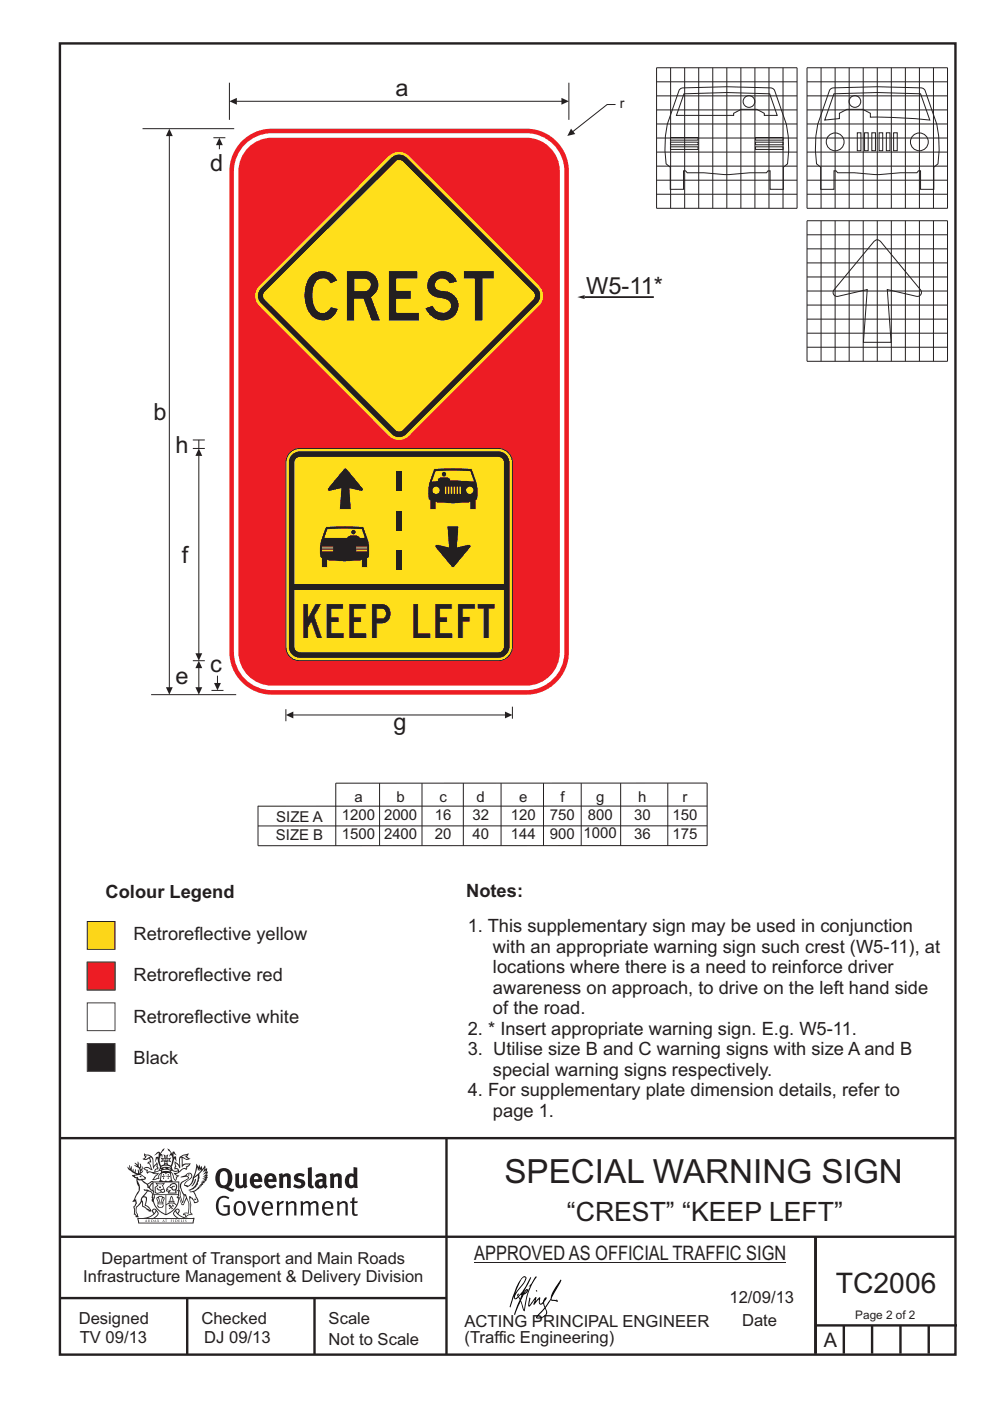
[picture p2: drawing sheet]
<svg xmlns="http://www.w3.org/2000/svg" width="210mm" height="297mm" viewBox="0 0 210 297" stroke-linecap="round" stroke-linejoin="round" font-family="sans-serif">
<g fill="none" stroke="#231f20" stroke-width=".51">
<path d="M12.7 9.2h190v278h-190zM12.7 241.3h189.9M94.7 241.4v45.8M12.7 275.2h82M12.7 262.2h190.1M39.7 275.2v12M66.7 275.2v12M173 262.2v24.8M173 281h30M179 281v6M185 281v6M191 281v6"/>
<path d="M197 281v6"/>
</g>
<path d="M100.6 267.7h66.2" fill="none" stroke="#231f20" stroke-width=".21"/>
<g fill="#231f20">
<path d="M47 248.5a2.55 2.55 0 0 0 0 2.7l.3 .1a.81 .81 0 0 0 1-.9v-.6a1.04 1.04 0 0 0-1.1-1.5zM46.3 248.1a1.82 1.82 0 0 1 2.1-.2 1.82 1.82 0 0 1 .9 1.9 2.29 2.29 0 0 1-.8 1.9l.7 .3h.5l-.2 .6a2.87 2.87 0 0 1-2-.7 2.12 2.12 0 0 1-1.7-3.1z" fill-rule="evenodd"/>
<path d="M49.9 248.9l.8-.2v2a.46 .46 0 0 0 .2 .6 .46 .46 0 0 0 .7-.2v-2.2l.7-.2v2.4l.2 .5-.6 .4-.2-.3a1.02 1.02 0 0 1-1.2 .2 1.02 1.02 0 0 1-.6-1.1z" fill-rule="evenodd"/>
<path d="M54 249.5l-.1 .5h.9a.49 .49 0 0 0-.2-.6 .49 .49 0 0 0-.6 .1zM53.4 249.2a1.34 1.34 0 0 1 1.6-.3 1.34 1.34 0 0 1 .6 1.5v.2h-1.7a.77 .77 0 0 0 .5 .8 .77 .77 0 0 0 .9-.3l.3 .4a1.59 1.59 0 0 1-2.1 .2 1.59 1.59 0 0 1-.4-2z" fill-rule="evenodd"/>
<path d="M57 249.5l-.1 .5h.9a.49 .49 0 0 0-.2-.6 .49 .49 0 0 0-.6 .1zM56.4 249.2a1.34 1.34 0 0 1 1.6-.3 1.34 1.34 0 0 1 .7 1.5v.2h-1.8a.77 .77 0 0 0 .5 .8 .77 .77 0 0 0 .9-.3l.3 .4a1.59 1.59 0 0 1-2 .2 1.59 1.59 0 0 1-.5-2z" fill-rule="evenodd"/>
<path d="M59.1 248.9l.8-.2 .1 .4a.95 .95 0 0 1 1-.3 .95 .95 0 0 1 .7 .8v2.3h-.8v-2.3a.46 .46 0 0 0-.8 .1v2.2h-.9z" fill-rule="evenodd"/>
<path d="M62.5 249.1a1.75 1.75 0 0 1 2.1-.1l-.2 .5-.6-.2a.43 .43 0 0 0-.6 .3l.4 .3a1.04 1.04 0 0 1 1.2 1.2 1.04 1.04 0 0 1-1.4 .9l-1.2-.4 .3-.6 1 .4 .4-.4a.88 .88 0 0 0-1-.5l-.4-.2-.1-.4z" fill-rule="evenodd"/>
<path d="M65.3 247.6l.8-.2 .1 3.8 .2 .2 .2 .5a.88 .88 0 0 1-1-.1 .88 .88 0 0 1-.3-1z" fill-rule="evenodd"/>
<path d="M67.8 250.6a.43 .43 0 0 0-.1 .7 .43 .43 0 0 0 .7-.1v-.7zM66.8 249.2a1.7 1.7 0 0 1 2.4 .1v1.8l.3 .4-.4 .5-.5-.3a1.03 1.03 0 0 1-1.7-.2 1.03 1.03 0 0 1 .8-1.5h.7v-.4a.8 .8 0 0 0-1.2 .1z" fill-rule="evenodd"/>
<path d="M69.9 248.9l.8-.2 .1 .4a.95 .95 0 0 1 1-.3 .95 .95 0 0 1 .7 .8v2.3h-.8v-2.3a.46 .46 0 0 0-.8 .1v2.2h-.8z" fill-rule="evenodd"/>
<path d="M74.3 249.5a1.48 1.48 0 0 0 0 1.7l.4 .1 .3-.2v-1.5l-.3-.2zM75 247.4l.8 .2 .1 4.3h-.7l-.1-.2a1.26 1.26 0 0 1-1.4 0 1.26 1.26 0 0 1-.6-1.3 1.29 1.29 0 0 1 .5-1.3 1.29 1.29 0 0 1 1.4-.2z" fill-rule="evenodd"/>
<path d="M46.4 253.9a1.72 1.72 0 0 1 2.2 0l-.2 .3a1.24 1.24 0 0 0-1.4-.1 1.24 1.24 0 0 0-.7 1.3 1.49 1.49 0 0 0 1.3 2l.7-.2v-1.3h-.9l-.1-.4h1.4v2a1.93 1.93 0 0 1-2.2-.1 1.93 1.93 0 0 1-.7-2.2l.2-.7z" fill-rule="evenodd"/>
<path d="M50.3 255.2a1.65 1.65 0 0 0 .3 2.2 .99 .99 0 0 0 1-1.5 .78 .78 0 0 0-.4-.8 .78 .78 0 0 0-.9 .1zM50 254.9a1.33 1.33 0 0 1 1.6-.1 1.33 1.33 0 0 1 .5 1.5 1.31 1.31 0 0 1-1.3 1.5 1.31 1.31 0 0 1-1.3-1.6l.1-.5z" fill-rule="evenodd"/>
<path d="M52.5 254.7l.4-.1 .9 2.6 .8-2.5h.5l-1.1 3h-.5z" fill-rule="evenodd"/>
<path d="M56.2 255.2l-.2 .7h1.4a.7 .7 0 0 0-.3-.8 .7 .7 0 0 0-.9 .1zM55.9 255a1.22 1.22 0 0 1 1.5-.2 1.22 1.22 0 0 1 .5 1.5h-1.9a.93 .93 0 0 0 .5 1 .93 .93 0 0 0 1.2-.2l.1 .3a1.43 1.43 0 0 1-1.7 .1 1.43 1.43 0 0 1-.6-1.7z" fill-rule="evenodd"/>
<path d="M58.7 254.8l.4-.2 .1 .5 .4-.3 .6-.2-.2 .6a.66 .66 0 0 0-.8 .6v1.9h-.4z" fill-rule="evenodd"/>
<path d="M60.6 254.8l.4-.2 .1 .5a.94 .94 0 0 1 1-.4 .94 .94 0 0 1 .8 .7v2.3h-.5l-.1-2.5a.81 .81 0 0 0-1.2 .3v2.2h-.4z" fill-rule="evenodd"/>
<path d="M63.7 254.7l.5-.1 .1 .5 .4-.3a.78 .78 0 0 1 1.1 .3 .9 .9 0 0 1 1-.5 .9 .9 0 0 1 .7 .8v2.3h-.4l-.1-2.5a.67 .67 0 0 0-1.1 .3v2.2h-.5v-2.4l-.4-.2-.7 .4v2.2h-.5z" fill-rule="evenodd"/>
<path d="M69 255.2l-.2 .7h1.4a.7 .7 0 0 0-.3-.8 .7 .7 0 0 0-.9 .1zM68.7 255a1.22 1.22 0 0 1 1.5-.2 1.22 1.22 0 0 1 .5 1.5h-1.9a.93 .93 0 0 0 .5 1 .93 .93 0 0 0 1.2-.2l.1 .3a1.44 1.44 0 0 1-1.7 .1 1.44 1.44 0 0 1-.6-1.7z" fill-rule="evenodd"/>
<path d="M71.4 254.8l.5-.2 .1 .5a.94 .94 0 0 1 1-.4 .94 .94 0 0 1 .7 .7v2.3h-.4l-.1-2.5a.81 .81 0 0 0-1.2 .3v2.2h-.5z" fill-rule="evenodd"/>
<path d="M74.7 254l.5-.2v.9h.7l-.1 .4h-.7l.1 2.2 .1 .1h.5l.1 .3a.75 .75 0 0 1-1.2-.6v-2h-.4v-.4h.4z" fill-rule="evenodd"/>
<path d="M30.8 244.9l1.1 .3-.9 .5h-.4l.5-.5zM31.8 245.5l.2-.1a2.44 2.44 0 0 1 .4 2l.1 .4 .7-1-.1 .6 .3 .3a.57 .57 0 0 0-.6 .8l-1-.2-.5 .2 .1-.5-.7-.2 .6-.2 1 .5 .1-.1-.6-1.3-.2-.1 .5-.1zM30.7 244.5l-.2 .4 .3 .4-.6 .4a1.04 1.04 0 0 0 1.4-.1l.2 .7h-.4l-.2 .4a.94 .94 0 0 1 .9 1.1l-.2-.1a1.16 1.16 0 0 0-1.5-.1l.3 .4 .4 .2 .1 .5 .2 .2v-.2a.94 .94 0 0 1 1.1 .2h.9l-1.2 1.2a1.13 1.13 0 0 0 1.2-.2l.4-.1-.1-.4 .5-.7a.83 .83 0 0 0-.6 1.1l-.3-.1-.7 .3 1.1-1.4-.5 .2-.5-.1 1.3-.5-.2-.2-.8 .4v-.3l.2-.2 .3 .1 .1-.3-.2-.4v-.6l-.2-.3-.6 .9v-.7a1.42 1.42 0 0 0-1.7-1.8z" fill-rule="evenodd"/>
<path d="M38.5 245.3l.5-.3 .7-.1-.6 .3 .8 .5h-.3zM38.3 245.5h.2l.1 2a1.69 1.69 0 0 1 1.5-.7l-.7 .5 .1 .5a1.1 1.1 0 0 0-1.5 .6l-.1-.5-.2-.2h-.5l.2-.4-.2-.7a1.42 1.42 0 0 1 .8 1.1l.2-.1zM37.1 246.2l.1 1-.2 .3v.5l.6-.1 .1 .2a.96 .96 0 0 1-1.1-.1l-.1 .1a1.06 1.06 0 0 0 1.3 .2v.1a.72 .72 0 0 1-1 .2l.3 .5 .6 .3-.4 .1-.1 .7-.3-.4-.3-1.1-.4-.4 .4 .9a1.54 1.54 0 0 0 .6 1.2l.2-.3a.58 .58 0 0 1 .5-.7l.1-.2h-.3l-.4-.3 .9-.5a.93 .93 0 0 1 1.1-.5l.1 .2 .2-.1 .1-.5a.99 .99 0 0 0 .7-.9l-1.3 .1-.4 .3v-1.5l.9 .4 .8-.3h-.3l-.5-.4 .4-.7-.7 .2a1.46 1.46 0 0 0-1.3 2.1v.4l-.2-.4z" fill-rule="evenodd"/>
<path d="M35.6 248.9l.2 .1-.1 .4h.3l-.3 .1v.5l-.1-.6h-.3l.3-.1z" fill-rule="evenodd"/>
<path d="M34.6 248.9l.2 .1-.1 .3 .4 .1h-.4v.6l-.1-.5-.3-.1h.3z" fill-rule="evenodd"/>
<path d="M34.3 248.8a.57 .57 0 0 1 .9 .2 .57 .57 0 0 1 .9-.2l.2 1.4-.2 .1a.57 .57 0 0 1-.9-.1 .69 .69 0 0 1-1.1 0zM34.2 248.1l-.3 2.1-.2 .4h2.9l-.1-.4-.3-2.1h-.2v.3l-.8-.1-.9 .1 .1-.3z" fill-rule="evenodd"/>
<path d="M34.2 252.4a.3 .3 0 0 0 .6 0 .3 .3 0 0 0-.6 0zM33.3 251l.3 .3-.3 .3a.79 .79 0 0 0 0 1.3l.8-.2-.1-.3a.55 .55 0 0 1-.7-.6h.1l.1 .3 .4 .1 .8-.2-.4-.7 .4-.3-.7 .1zM33 250.7l1.1 .2 .9-.2-.4 .7 .4 1.1a.56 .56 0 0 1-.8 .3l-.2 .1a.73 .73 0 0 1-.9 .1 .73 .73 0 0 1-.3-.9v-.4l.5-.4z" fill-rule="evenodd"/>
<path d="M35.6 251.9l.7-.5a.58 .58 0 0 1 1-.1 .58 .58 0 0 1-.5 .9l-.2-.3a.43 .43 0 0 1 .6-.3v-.1a.57 .57 0 0 0-.8 .2l-.2-.1-.3 .2 .4 .1a.55 .55 0 0 0 .9 .5v.5h-1.3l.3-.4-.1-.2-.6 .1 .2-.2-.2-.1zM35.4 251.8l-.1 .2a.39 .39 0 0 0 .2 .7l.3-.1-.2 .5h1.9l-.1-.8a.86 .86 0 0 0-.1-1.4 .86 .86 0 0 0-1.3 .4z" fill-rule="evenodd"/>
<path d="M36 254.8h.8v.2h-.8zM36.4 253.8l.2 .8h-.4zM36.4 253.5l-.3 .5-.1 .6h-.2v.4l-.7 .4 .1 .2a1.48 1.48 0 0 1 2.2 .1l.2-.1-.6-.5v-.5h-.2l-.1-.6z" fill-rule="evenodd"/>
<path d="M35.8 255.4l.3 .1 .2 .3 .3-.2-.2-.2a.38 .38 0 0 1 .4 .5l-.1-.2-.3 .3 .3 .2-.3 .2-.1-.3-.4 .3-.1-.2 .4-.3-.2-.1-.1 .1z" fill-rule="evenodd"/>
<path d="M34.5 254h.2v.2l-.3 .6h-.1zM33.6 255.3h.9v.2a.55 .55 0 0 1-.8 .4v-.2h-.2zM33.4 254h.2l.2 .8h-.2zM33.6 255h.8l.1 .1-.8 .1zM33.8 253.7h.5l-.2 1.1h-.2zM33.3 253.8l-.1 .3 .3 1.2a.48 .48 0 0 0-.1 .5 .48 .48 0 0 0 .4 .3l.6-.1a.49 .49 0 0 0 .2-.7l.3-1.2-.1-.3a1.42 1.42 0 0 0-1.5 0z" fill-rule="evenodd"/>
<path d="M33.6 251.6h.5l.1 .3h-.4z" fill-rule="evenodd"/>
<path d="M41.3 250.1l.3-.2-.2 .9-.6 .7h-.2l.5-.7z" fill-rule="evenodd"/>
<path d="M39.7 249l.3-.2 .5 .2a.88 .88 0 0 1-.6 1.1 1.22 1.22 0 0 0-.8 1.3l.5 .2a.72 .72 0 0 0 .9-.4l.5-.8 .2-.6 .8-.6v.3a2.85 2.85 0 0 1-2 2.8l.1 .1a2.13 2.13 0 0 0 1.9-1.5l-.1-.2a2.01 2.01 0 0 0 .3-1.8l1.2-1.3-.4 1 .7-.5-.7 1 .8-.4-.8 .8 .7-.1-.9 .5 .8-.1-.8 .4h.7l-.8 .3 .3 .2h-.4l.2 .4-.4-.1 .2 .3h-.4l.1 .3h-.1a2.16 2.16 0 0 1-2 1l.1 .2h.4a.76 .76 0 0 1 .7 .7l.5 1.2-.6 .2a1.45 1.45 0 0 0-1.2-1.3l.3 1.8-.1 1.9 .4 .2a1.07 1.07 0 0 0-1.2 .4v-.3l-.5-.2a.87 .87 0 0 1 1-.1l.1-.7a4.4 4.4 0 0 0-.6-3.1l-.1-.3h-.2a2.16 2.16 0 0 1-.7-2.2l.3-.3 1.2-.8a.55 .55 0 0 0-.4-.7zM37.8 252.4a.76 .76 0 0 1 .3 1.1l.6 1.6 .4-1.7 .2 .1a.61 .61 0 0 1-.1 .9l-.3 .9h-.2l-.7-1.6-.3 .1a1.18 1.18 0 0 0 .1-1.4zM41.8 247.5l.2 .8 .3-.6v.6l.3-.5a1.9 1.9 0 0 1-1.1 1.4l-.3 .3zM38.2 249.6l1.4-.1 .2 .1v.3l-.5 .3a1.26 1.26 0 0 0-1 1.9l.2 .7a1.84 1.84 0 0 1 .2 2l-.4-1.3a.96 .96 0 0 0-.4-1.3l-.4 .3a.78 .78 0 0 1-.1 1.3l.2 .2h.4l.4 1.1a.38 .38 0 0 0 .2 .4 .38 .38 0 0 0 .4-.1l.6-1.2a2.94 2.94 0 0 1 .3 2.5v.5l-.8-.1-.3 .4v.2l.4-.1 .1 .4 .2 .1a1.02 1.02 0 0 1 1.3-.5l-.1-.4-.3-.1 .2-1.7-.3-1.4 .1 .1a1.14 1.14 0 0 1 .7 .9 .63 .63 0 0 0 .9-.2 .63 .63 0 0 0-.2-.8l-.6-1.3 .9-.6 .2-.3 .2-.1v-.2h.3l-.1-.3h.4l-.1-.3 .5-.1-.2-.2 .5-.4 .1-.2-.3 .1 .5-.6-.3 .1 .3-.6-.4 .1 .4-.5v-.3l-.3 .2 .1-.6v-.3l-.4 .3-.1-.8-.5 .8-.2-.7-.2 .5-.3-.8-.1 .6-.5-.8-.1 1.4-.7 1.9a1.81 1.81 0 0 1-.9 1.4l-.6-.2a1.75 1.75 0 0 1 1.1-1.2 .75 .75 0 0 0 .1-1.3 .75 .75 0 0 0-1.2 .5z" fill-rule="evenodd"/>
<path d="M41.2 254.2l.3-.1 .1 .3h-.4z" fill-rule="evenodd"/>
<path d="M29.4 258.4h11.6l-.2 .8h-11.3zM31.3 258.2l.5-.1a2.48 2.48 0 0 0 1.4-1.3l.2 .6-.5 .5-.4 .3zM32.5 256.6l.3-.2 .2 .2-.3 .6zM37.2 256.8a2.65 2.65 0 0 0 1.8 1.4h-1.1l-.5-.3-.5-.5zM37.4 256.6l.2-.2 .3 .2-.3 .6zM29.2 258.2l.1 1.2h11.7l.3-1.1-.2-.1a4.1 4.1 0 0 1-3.3-.9l.3-.4-.1-.5a1.06 1.06 0 0 0-1.3 .9l.2 .4 .6 .5h-4.7l.3-.1a.84 .84 0 0 0 .6-.7 .84 .84 0 0 0-.5-.9l-.3-.2-.5 .1-.1 .5 .3 .4a4.2 4.2 0 0 1-3.4 .9z" fill-rule="evenodd"/>
<path d="M31 258.7l.1 .2h-.2zM31 258.6l-.3 .5 .4-.1 .2 .1z" fill-rule="evenodd"/>
<path d="M31.3 258.6h.2v.4a.25 .25 0 0 0 .3-.1 .25 .25 0 0 0-.1-.3h.1a.29 .29 0 0 1 0 .4 .29 .29 0 0 1-.4 0 .29 .29 0 0 1 0-.4z" fill-rule="evenodd"/>
<path d="M32.2 258.6a.22 .22 0 0 1 .3 .2 .22 .22 0 0 1-.3 .2zM32 258.6v.5a.33 .33 0 0 0 .5-.1 .33 .33 0 0 0 0-.4 .33 .33 0 0 0-.5 0z" fill-rule="evenodd"/>
<path d="M32.9 258.7l.1 .2h-.2zM32.9 258.6l-.2 .5 .3-.1 .2 .1z" fill-rule="evenodd"/>
<path d="M33.3 258.6h.2v.2l.3-.2-.2 .2 .2 .3-.3-.2-.1 .2h-.1l.2-.3z" fill-rule="evenodd"/>
<path d="M34.7 258.7l.1 .2h-.2zM34.7 258.6l-.3 .5 .4-.1 .2 .1z" fill-rule="evenodd"/>
<path d="M35 258.6h.4h-.1v.5h-.2l.1-.5z" fill-rule="evenodd"/>
<path d="M36.2 258.6h.3h-.2v.2h.2h-.2l.1 .3h-.2z" fill-rule="evenodd"/>
<path d="M36.7 258.6h.2v.5h-.2z" fill-rule="evenodd"/>
<path d="M37.3 258.6a.22 .22 0 0 1 .3 .2 .22 .22 0 0 1-.3 .2zM37.1 258.6v.5a.33 .33 0 0 0 .5-.1 .33 .33 0 0 0 0-.4 .33 .33 0 0 0-.5 0z" fill-rule="evenodd"/>
<path d="M37.8 258.6h.3h-.1v.2h.1h-.1v.2l.1 .1h-.3z" fill-rule="evenodd"/>
<path d="M38.3 258.6h.3l-.1 .4 .2 .1h-.4z" fill-rule="evenodd"/>
<path d="M38.9 258.6h.2v.5h-.2z" fill-rule="evenodd"/>
<path d="M39.3 258.6h.2l-.2 .1 .2 .2-.1 .2h-.1v-.2l.2 .1z" fill-rule="evenodd"/>
<path d="M34.2 247.4a1.51 1.51 0 0 1 2 .2 2.67 2.67 0 0 0-2.1 0zM35.7 247.6l.4 .2 .1 .2-.4-.1zM34.6 247.7l.4-.1 .2 .2h-.4zM34 247.9l.3 .1-.3 .1zM34.9 246.9l.3-.2 .2 .2zM34.9 245.7h.2v.4h-.2zM35 245.1l.2 .2 .2-.2-.1 .4h-.2zM35.1 246.3h.2l.1 .4-.2-.2-.2 .2zM35.3 245.7h.2v.4h-.2zM34.4 245.7l.3 .1v.2l-.3 .1 .2-.2zM35.7 245.8l.3-.1-.2 .2 .2 .2-.4-.1zM32.7 244.9l1-.5-.1 1-.2-.1-.4 .1-.2 1.1 .5-1 .2 .9a1.84 1.84 0 0 1 .3 1.7l.4 .1a2.48 2.48 0 0 1 2.2 .1l.2-.3-.2-.7 .7-1.7 .4 .6-.2-1-.2-.1-.2 .3v-.9l.6 .4-.6-.7h-.3l-.1 .4-.5-.8-.5-.3 .2 .4 .5 .6-.4 .7 .4-.3a2.06 2.06 0 0 1 0 2.2l-.6-.2-.1-.6 .1-.1 .8 .2-.4-.5 .4-.5-.7 .2-.2-.2 .2-.7-.5 .4-.5-.4 .2 .7-.2 .2-.7-.2 .4 .5-.4 .5 .7-.2 .2 .1-.2 .6-.5 .2a2.02 2.02 0 0 1 0-2.2l.3 .5-.1-.6-.3-.1 .8-1.2-.5 .3-.4 .7-.2-.3a.8 .8 0 0 0-.8 .5z" fill-rule="evenodd"/>
<path d="M29.2 250.1l.3 .2a.61 .61 0 0 1 .8 .3l.3 .2a.8 .8 0 0 1 .6 1l.4 .1 .5 .6a1 1 0 0 1 .5 1l-.1 .7v-.5h-.1a.96 .96 0 0 0-.8-1.3l-.3-.2h-.6l-.1-.1-.2 .1 .2 .3h.5l-1.1 1.4-.2 .9-.4 .6a1.33 1.33 0 0 0-.5 1.8l.2 .5a1.26 1.26 0 0 1-.5-1.4l-.1-.4a1.56 1.56 0 0 0 .4-1.7l-.3 .2 .2-.5a3.2 3.2 0 0 0 .7-3zM30.4 253.9h.4a2.06 2.06 0 0 1-.1 1.6l.7 .5 .4 .5-.6-.2-.8-.6-.1-.9a.51 .51 0 0 1 .1-.9zM28.6 249.3a1.52 1.52 0 0 1 2.1 .6l-1.1 .1-.2-.1-.2-.4-.4 .1zM27.5 247v.8l-.3-.4-.2 .1a3.1 3.1 0 0 0 2 1.5l-1 .1 .5 .6 .5 .1v1.1a1.84 1.84 0 0 1-.2 2.5l-.4 .9-.4 .4 .3 .1 .4-.1 .1 .4-.2 .5-.3 .2 .1 1.8 .2-.1 .2 .6h.2l.4-.1-.1-.5a1.3 1.3 0 0 1-.1-1.6l.8-1.1 .2 1.1 .6 .2 .4 .6 .2-.2 .2 .4 .5-.1a1.85 1.85 0 0 0-1.2-1.3l.1-.3a1.39 1.39 0 0 0 0-1.5h-.5l.5-.6a.66 .66 0 0 1 .9-.4 .66 .66 0 0 1 .3 .9l-.1 .4h.2v.1l-.2 .3 .2 .5 .2-.3a2.24 2.24 0 0 0 .1-2.2 .73 .73 0 0 1-.7-.6 .73 .73 0 0 1 .5-.8l.1-.2a.94 .94 0 0 0-.9 .8 .48 .48 0 0 1-.1-.5 .48 .48 0 0 1 .5-.3l.5-.3a.51 .51 0 0 0-.8 .2l-.5 .3-1-.8 .6-.1 .1-.5-1.1-.7 .5-.4v-.4l-.5 .5 .1-.2a.69 .69 0 0 0 .2-1.1v.5l-.3 .2 .1-1.1-.3-.2 .1 .6-.1 .2-.4-1.2v.6l-.7-.3 .6 .6-.6-.2 .2 .3a1 1 0 0 1 .8 1.5l-.2-.8v.8l-.5-.2-.1-.7-.2 .6-.2-.1v-.6l-.2 .4-.2-.2 .1-.7-.2 .5z" fill-rule="evenodd"/>
<path d="M29.5 249.5l.3-.2 .3 .3z" fill-rule="evenodd"/>
<path d="M32.4 250.5h5.6v2l-.2-.1v-1.7h-5.2v2.5h5.2v-.8l.1 .2-.1 1.1v-.3h-2.5v4a4.1 4.1 0 0 0 2.6-3.6l.1-.1a4 4 0 0 1-2.8 3.9 4.2 4.2 0 0 1-2.8-4.7l.1 1.3 .1-.1a3.8 3.8 0 0 0 2.5 3.3v-4h-2.5l-.2-.9z" fill-rule="evenodd"/>
<circle cx="40" cy="249.1" r=".17"/>
</g>
<g fill="#000">
<path d="M111.6 273.7l.2-.2-.5 .7zM110.4 274.5l.2 .1-.3 .8-.2-.5zM110.9 270.9h.5a9.3 9.3 0 0 1-2 3.1l-.1 .3 1-2.5zM110.6 271a14.7 14.7 0 0 0-2.2 4.9l-.3 1.2 .1 .1 .8-2.3a.42 .42 0 0 0 .2 .6 .42 .42 0 0 0 .6-.3l.2-.1 .2 .5-1.1 3.2h.2l1.1-2.9 .6 1.9 .2 .2 .2-.5a13.5 13.5 0 0 1 2-6.2l.4-.5-.1-.2-1.6 2.1 .4-.1a14.9 14.9 0 0 0-1.3 5.1l-.4-1.1a1.39 1.39 0 0 1 .2-1.9l.1-.2a.92 .92 0 0 0 .8-1.2 .75 .75 0 0 0-.8 .7l-.1 .2 1.6-3.4h-.1l-.4 .7a10.5 10.5 0 0 1-2.2 3.3l.2-.5a.32 .32 0 0 0-.4 .2 .32 .32 0 0 0 .1 .4l-.5 .4a3.2 3.2 0 0 1 1.1-2.3l.5-.6a2.49 2.49 0 0 0 .7-1.6l-.4-.2z" fill-rule="evenodd"/>
<path d="M113.7 273.6l.3 .2h-.3z" fill-rule="evenodd"/>
<path d="M115.6 277.5a1.15 1.15 0 0 1 .1 1.3 1.15 1.15 0 0 1-1.2 .5l-.6 .1zM112.2 275.2l-.2 1.6 .2 .2 1.2-1.5-.2 1.1 1.1-1.1a.94 .94 0 0 0 .4 1.1l.5-.3 .3 .9-1.2 1.3a.98 .98 0 0 0-.5 1 1.9 1.9 0 0 0 2.3-1.3l-.1-.2a1.02 1.02 0 0 1 .2-1.4l.6-1 1.5 .3-.2-.4v.2l-1.1-.1v-.3l2-3.6 .1-.2-.2-.2-1.7 2.8a6.6 6.6 0 0 1-1.6 2.9l-.1-.2a1.01 1.01 0 0 1 .4-1.4l.1-.2-.3-.1-.4 .4-.1 .5-.6 .4-.1-.4 .1-.9-.2-.1-.9 1 .3-1h-.2l-1.4 1.8 .3-1.5v-.1z" fill-rule="evenodd"/>
</g>
<g fill="#fcd619" stroke="#231f20" stroke-width=".21">
<path d="M18.5 195.4h5.9v5.9h-5.9z" fill-rule="evenodd"/>
<path d="M18.5 204h5.9v5.9h-5.9z" fill-rule="evenodd"/>
</g>
<path d="M18.5 204h5.9v5.9h-5.9z" fill-rule="evenodd" fill="#ed1c24" stroke="#404041" stroke-width=".21"/>
<path d="M18.5 212.6h5.9v5.9h-5.9z" fill-rule="evenodd" fill="#fff" stroke="#404041" stroke-width=".21"/>
<path d="M18.5 221.3h5.9v5.8h-5.9z" fill-rule="evenodd" fill="#231f20" stroke="#404041" stroke-width=".21"/>
<path d="M48.7 17.5v7.9M50.1 21.5h69.1M32.1 147.3h18" fill="none" stroke="#231f20" stroke-width=".21"/>
<g fill="#231f20">
<path d="M119.1 20.8l1.6 .7-1.6 .7z"/>
<path d="M48.7 21.5l1.5-.7v1.4z"/>
</g>
<path d="M120.7 17.5v7.9M30.2 27.3h19.5M130.6 22.2h-1.8l-7.4 5.7" fill="none" stroke="#231f20" stroke-width=".21"/>
<path d="M121.1 27.3l.9 1.1-1.7 .4z" fill="#231f20"/>
<path d="M55.8 105.3h60.7v21.6h-60.7z" fill="#fff"/>
<path d="M51.3 29.9a9 9 0 0 1 6.4-2.6h54a9 9 0 0 1 9 9v102a9 9 0 0 1-9 9h-54a9 9 0 0 1-9-9v-102a9 9 0 0 1 2.6-6.4z" fill-rule="evenodd" fill="#ed1c24"/>
<path d="M52 30.6a8 8 0 0 1 5.7-2.4h54a8.1 8.1 0 0 1 8 8.1v102a8.1 8.1 0 0 1-8 8h-54a8.1 8.1 0 0 1-8.1-8v-102a8 8 0 0 1 2.4-5.7z" fill-rule="evenodd" fill="#fff"/>
<path d="M53 30.9a7.1 7.1 0 0 1 4.7-1.7h54a7.1 7.1 0 0 1 7 7.1v102a7.1 7.1 0 0 1-7 7.1h-54a7.1 7.1 0 0 1-7.1-7.1v-102a7.1 7.1 0 0 1 2.4-5.4z" fill-rule="evenodd" fill="#ed1c24"/>
<path d="M82.5 33.1a3.1 3.1 0 0 1 4.3 0l27.5 27.5a2.98 2.98 0 0 1 0 4.2l-27.5 27.6a3.1 3.1 0 0 1-4.3 0l-27.5-27.6a3 3 0 0 1 0-4.2z" fill-rule="evenodd" fill="#ffdf1b"/>
<path d="M83 33.4a2.36 2.36 0 0 1 3.3 0l27.7 27.7a2.34 2.34 0 0 1 0 3.2l-27.7 27.7a2.22 2.22 0 0 1-3.3 0l-27.6-27.7a2.21 2.21 0 0 1 0-3.2z" fill-rule="evenodd" fill="#231f20"/>
<path d="M56.2 61.9l27.7-27.6a1.07 1.07 0 0 1 1.6 0l27.6 27.6a1.19 1.19 0 0 1 0 1.7l-27.6 27.6a1.17 1.17 0 0 1-1.6 0l-27.7-27.6a1.17 1.17 0 0 1 0-1.7z" fill-rule="evenodd" fill="#ffdf1b"/>
<g fill="#231f20">
<path d="M66 58.3a3.5 3.5 0 0 1 5.5 1.2l-1.4 .6a1.82 1.82 0 0 0-1.8-1.1 1.82 1.82 0 0 0-1.7 1.4 6.2 6.2 0 0 0 .7 5.5 1.8 1.8 0 0 0 2.9-.8l1.5 .4a3.3 3.3 0 0 1-3.1 2.5 3.3 3.3 0 0 1-3.3-2.1 7.2 7.2 0 0 1 .7-7.6z" fill-rule="evenodd"/>
<path d="M75.2 59.1v2.6h2.2a1.29 1.29 0 0 0 1.2-1.3 1.29 1.29 0 0 0-1.2-1.3zM73.6 57.5h3.9a2.95 2.95 0 0 1 2.7 2.3 2.95 2.95 0 0 1-1.5 3.2l1.9 4.9h-1.8l-1.7-4.6h-2v4.6h-1.5z" fill-rule="evenodd"/>
<path d="M82.5 57.5h6v1.5h-4.5v2.6h3.1v1.8h-3.1v2.9h4.9v1.6h-6.4z" fill-rule="evenodd"/>
<path d="M91.6 58.3a3.3 3.3 0 0 1 5.3 1.5l-1.6 .3a1.55 1.55 0 0 0-1.8-1 1.55 1.55 0 0 0-1.2 1.7 1.9 1.9 0 0 0 2.1 .9 3.1 3.1 0 0 1 2.9 3.4 3.1 3.1 0 0 1-3.5 2.8 4.1 4.1 0 0 1-3.6-2.6l1.5-.5a2.15 2.15 0 0 0 1.8 1.5 2.15 2.15 0 0 0 2.1-1 1.57 1.57 0 0 0-1.7-2 3.1 3.1 0 0 1-3.3-2.2 3.1 3.1 0 0 1 1-2.8z" fill-rule="evenodd"/>
<path d="M98.4 57.5h6.3v1.5h-2.4v8.9h-1.6v-8.9h-2.3z" fill-rule="evenodd"/>
</g>
<path d="M124 63h14.7" fill="none" stroke="#231f20" stroke-width=".21"/>
<path d="M122.5 63l1.5-.4v.8z" fill="#231f20"/>
<path d="M61.8 95.7l1.2-.5 .6-.1h42.1a3 3 0 0 1 3 3v39a3 3 0 0 1-3 3h-42.1a2.89 2.89 0 0 1-3-3v-39a3 3 0 0 1 1.2-2.4z" fill-rule="evenodd" fill="#ffdf1b" stroke="#231f20" stroke-width=".21"/>
<path d="M62.1 96.2l1-.5h.5h42.1a2.41 2.41 0 0 1 2.4 2.4v39a2.41 2.41 0 0 1-2.4 2.4h-42.1a2.41 2.41 0 0 1-2.4-2.4v-39a2.4 2.4 0 0 1 .9-1.9z" fill-rule="evenodd" fill="#231f20"/>
<path d="M62.9 97.1l.7-.2h42.1a1.21 1.21 0 0 1 1.2 1.2v39a1.21 1.21 0 0 1-1.2 1.2h-42.1a1.21 1.21 0 0 1-1.2-1.2v-39l.1-.4z" fill-rule="evenodd" fill="#ffdf1b"/>
<g fill="#231f20">
<path d="M84.1 99.9h1.2v4.2h-1.2z"/>
<path d="M84.1 108.3h1.2v4.2h-1.2z"/>
<path d="M84.1 116.7h1.2v4.2h-1.2z"/>
<path d="M62.4 123.9h44.5v1.2h-44.5z"/>
</g>
<g fill="#231f20">
<path d="M92.1 99.5a10.5 10.5 0 0 0-1.2 6.3l.4 .3v1.9h1.1v-1.6l.3 .2 3.2 .1 3.5-.1 .3-.2v1.6h1.2v-1.9l.3-.3a10.1 10.1 0 0 0-1.1-6.3l-.3-.1-3.7-.1-3.7 .1zM98.9 104a.76 .76 0 0 1 1.5 0 .76 .76 0 0 1-1.5 0zM91.7 104a.8 .8 0 0 1 1.6 0 .8 .8 0 0 1-1.6 0zM97.5 103.2h.3v1.5h-.3zM96.8 103.2h.3v1.5h-.3zM96.2 103.2h.3v1.5h-.3zM95.6 103.2h.3v1.5h-.3zM95 103.2h.3v1.5h-.3zM94.4 103.2h.3v1.5h-.3zM92.4 99.9l-.8 2.2 1.3-.1v-.5l.6-.3h1.3l.7 .3v.4l5 .2-.8-2.2-3.6-.1zM93.7 100.5a.5 .5 0 0 1 1 0 .5 .5 0 0 1-1 0z" fill-rule="evenodd"/>
<path d="M69.1 111.8a10.5 10.5 0 0 0-1.2 6.3l.4 .3v1.9h1.1v-1.6l.3 .2 3.2 .1 3.5-.1 .4-.2v1.6h1.1v-1.9l.3-.3a10.1 10.1 0 0 0-1.1-6.3l-.3-.1-3.7-.1-3.7 .1zM68.3 116.7h2.4v.2h-2.4zM68.3 116.3h2.4v.2h-2.4zM68.3 115.9h2.4v.2h-2.4zM75.5 116.7h2.4v.2h-2.4zM75.5 116.3h2.4v.2h-2.4zM75.5 115.9h2.4v.2h-2.4zM69.4 112.2l3.7-.1 3.6 .1 .7 1.8h-1.1v-.2l-.7-.3h-1.3l-.6 .3v.2h-4.9z" fill-rule="evenodd"/>
<path d="M73 99.4l.2-.1 .3 .1 3.5 4.3-.2 .3-.2 .1-2.5-.6 .3 4.5h-2.3l.3-4.5-2.5 .6-.2-.1-.2-.3z" fill-rule="evenodd"/>
<path d="M94.9 111.6h2.3l-.3 4.5 2.5-.6h.3l.1 .3-3.5 4.3-.2 .2-.3-.2-3.5-4.3 .2-.3h.2l2.5 .6z" fill-rule="evenodd"/>
<circle cx="75" cy="112.8" r=".5"/>
</g>
<path d="M42.2 141.5v4.4" fill="none" stroke="#231f20" stroke-width=".21"/>
<g fill="#231f20">
<path d="M41.4 145.7h1.5l-.7 1.6z"/>
<path d="M42.2 140.1l.7 1.6h-1.5z"/>
</g>
<path d="M46.5 30.6v1" fill="none" stroke="#231f20" stroke-width=".21"/>
<path d="M46.5 29.2l.8 1.6h-1.5z" fill="#231f20"/>
<path d="M44.9 146.4h2.5M46.1 143.3v1.7" fill="none" stroke="#231f20" stroke-width=".21"/>
<path d="M45.4 144.8h1.5l-.8 1.6z" fill="#231f20"/>
<path d="M35.9 28.7v117.2M45.3 29.2h2.5M40.9 95.1h2.5M40.9 93.3h2.5M40.9 140.1h2.5" fill="none" stroke="#231f20" stroke-width=".21"/>
<g fill="#231f20">
<path d="M35.9 27.3l.7 1.6h-1.4z"/>
<path d="M35.2 145.7h1.4l-.7 1.6z"/>
</g>
<path d="M60.6 150.4v2.5M62.1 151.6h45.2M108.7 149.8v2.6" fill="none" stroke="#231f20" stroke-width=".21"/>
<g fill="#231f20">
<path d="M60.6 151.6l1.6-.7v1.4z"/>
<path d="M107.1 150.9l1.6 .7-1.6 .7z"/>
</g>
<path d="M42.2 96.5v42.2" fill="none" stroke="#231f20" stroke-width=".21"/>
<g fill="#231f20">
<path d="M42.2 95.1l.7 1.6h-1.5z"/>
<path d="M41.4 138.5h1.5l-.7 1.6z"/>
</g>
<g fill="none" stroke="#231f20" stroke-width=".21">
<path d="M139.3 17.3h29.8M139.3 14.4h29.8v29.8h-29.8zM142.2 14.4v29.8M144.3 18.8l.3-.1a152.8 152.8 0 0 1 19.2 0l.5 .5 2.5 7.1 .4 2.6 .1 3-.3 2.8-.8 .7v4.7h-2.9v-3.9h-.4l-.3 .4h-3.6l-4.3 .4-5.4-.4h-3.5l-.4-.4h-.4v3.9h-2.8v-4.7l-.9-.7-.3-2.8 .1-3 .4-2.6 2.5-7.1zM145.1 19.9l9.1-.3 9.1 .3 1.5 4.6h-2.7v-.5l-1.6-.8h-3.3l-1.6 .8v.5h-12.1zM145.2 14.4v29.8M148.2 14.4v29.8M151.2 14.4v29.8M154.2 14.4v29.8M157.1 14.4v29.8M160.1 14.4v29.8M163.1 14.4v29.8"/>
<path d="M166.1 14.4v29.8M171.2 14.4h29.8v29.8h-29.8zM171.2 17.3h29.8M174.1 14.4v29.8M176.2 18.8l.3-.1a152.7 152.7 0 0 1 19.2 0l.5 .5 2.5 7.1 .4 2.6 .1 3-.3 2.8-.8 .7v4.7h-2.8v-3.9h-.5l-.3 .4h-3.5l-4.4 .4-5.4-.4h-3.5l-.4-.4h-.4v3.9h-2.8v-4.7l-.9-.7-.3-2.8 .1-3 .4-2.6 2.5-7.1zM176.9 19.9l9.2-.3 9.2 .3 1.9 5.6-5.9-.5-6.7-.2v-.8l-1.6-.8h-3.4l-1.6 .8v1.1l-3.1 .4zM177.1 14.4v29.8M180.1 14.4v29.8M183.1 14.4v29.8M186.1 14.4v29.8M189.1 14.4v29.8M192 14.4v29.8"/>
<path d="M195 14.4v29.8M198 14.4v29.8M139.3 38.2h29.8M139.3 35.2h29.8M139.3 32.2h29.8M139.3 29.3h29.8M139.3 26.3h29.8M139.3 23.3h29.8M139.3 20.3h29.8M142.2 31.1h5.9v.6h-5.9zM142.2 30.1h5.9v.6h-5.9zM142.2 29.2h5.9v.5h-5.9z"/>
<path d="M160.2 31.1h5.9v.6h-5.9zM160.2 30.1h5.9v.6h-5.9zM160.2 29.2h5.9v.5h-5.9zM171.2 38.2h29.8M171.2 35.2h29.8M171.2 32.2h29.8M171.2 29.3h29.8M171.2 26.3h29.8M171.2 23.3h29.8M171.2 20.3h29.8M181.8 28.2h.8v3.8h-.8zM183.4 28.2h.7v3.8h-.7z"/>
<path d="M184.9 28.2h.8v3.8h-.8zM186.5 28.2h.7v3.8h-.7zM188 28.2h.8v3.8h-.8zM189.5 28.2h.8v3.8h-.8zM139.3 41.2h29.8M171.2 46.8h29.8v29.8h-29.8zM171.2 58.7h29.8M171.2 55.7h29.8M171.2 52.8h29.8M171.2 49.8h29.8M171.2 41.2h29.8M174.1 46.8v29.8"/>
<path d="M177.1 46.8v29.8M180.1 46.8v29.8M183.1 46.8v29.8M185.4 51.2l.1-.1a.81 .81 0 0 1 1.3 .1l8.4 10.2a.85 .85 0 0 1 .1 1 .85 .85 0 0 1-.9 .4l-6.2-1.4 .8 11.2h-5.9l.8-11.2-6.2 1.4a.85 .85 0 0 1-.9-.4 .85 .85 0 0 1 .1-1zM186.1 46.8v29.8M189.1 46.8v29.8M192 46.8v29.8M195 46.8v29.8M198 46.8v29.8M171.2 73.6h29.8M171.2 70.6h29.8M171.2 67.7h29.8"/>
<path d="M171.2 64.7h29.8M171.2 61.7h29.8M42.2 93.3v1.8M54.7 170.9v8.4h95.3M80.5 166v13.3M89.5 166v13.3M98.3 166v13.3M106.3 166v13.3M115.3 166v13.3M123.3 166v13.3M131.6 166v13.3M141.6 166v13.3"/>
<path d="M150 166v13.3M150 175.1h-95.3M150 170.9h-95.3M150 166h-78.8v13.3"/>
<circle cx="158.9" cy="21.5" r="1.24"/>
<circle cx="177.1" cy="30.1" r="1.89"/>
<circle cx="181.3" cy="21.5" r="1.24"/>
<circle cx="195" cy="30.1" r="1.89"/>
</g>
<text font-size="7.2" fill="#231f20" x="64.3" y="135.3">KEEP LEFT</text>
<text font-size="7.1" fill="#231f20" x="107" y="250.9">SPECIAL WARNING SIGN</text>
<text font-size="6" fill="#231f20" x="177.3" y="274.1">TC2006</text>
<text font-size="5.6" fill="#231f20" x="120.2" y="259">“CREST” “KEEP LEFT”</text>
<g font-size="5" fill="#231f20">
<text x="83.9" y="20.3">a</text>
<text x="44.6" y="36.3">d</text>
<text x="124.3" y="62.4">W5-11*</text>
<text x="32.5" y="89">b</text>
<text x="37.2" y="96">h</text>
<text x="38.6" y="119.4">f</text>
<text x="44.5" y="142.4">c</text>
<text x="37.2" y="145">e</text>
<text x="83.4" y="154.9">g</text>
</g>
<g font-size="4.2" fill="#231f20">
<text x="100.6" y="267.2">APPROVED AS OFFICIAL TRAFFIC SIGN</text>
<text x="174.7" y="285.6">A</text>
</g>
<g font-size="3.9" fill="#231f20">
<text x="22.4" y="190.3">Colour Legend</text>
<text x="98.9" y="190.3">Notes:</text>
<text x="99.2" y="197.7">1. This supplementary sign may be used in conjunction</text>
<text x="28.3" y="199.3">Retroreflective yellow</text>
<text x="104.6" y="202">with an appropriate warning sign such crest (W5-11), at</text>
<text x="28.3" y="208">Retroreflective red</text>
<text x="104.6" y="206.4">locations where there is a need to reinforce driver</text>
<text x="104.6" y="210.7">awareness on approach, to drive on the left hand side</text>
<text x="104.6" y="215">of the road.</text>
<text x="28.3" y="217">Retroreflective white</text>
<text x="99.2" y="219.4">2. * Insert appropriate warning sign. E.g. W5-11.</text>
<text x="28.3" y="225.6">Black</text>
<text x="99.2" y="223.7">3. Utilise size B and C warning signs with size A and B</text>
<text x="99.2" y="232.4">4. For supplementary plate dimension details, refer to</text>
<text x="104.6" y="228.1">special warning signs respectively.</text>
<text x="104.6" y="236.7">page 1.</text>
</g>
<g font-size="3.5" fill="#231f20">
<text x="21.5" y="267.9">Department of Transport and Main Roads</text>
<text x="17.7" y="271.8">Infrastructure Management &amp; Delivery Division</text>
<text x="16.7" y="280.7">Designed</text>
<text x="42.7" y="280.7">Checked</text>
<text x="69.7" y="280.7">Scale</text>
<text x="98.5" y="281.4">ACTING PRINCIPAL ENGINEER</text>
<text x="154.7" y="276.2">12/09/13</text>
<text x="157.4" y="281.2">Date</text>
<text x="16.9" y="284.8">TV 09/13</text>
<text x="43.3" y="284.8">DJ 09/13</text>
<text x="69.7" y="285.2">Not to Scale</text>
<text x="98.5" y="284.8">(Traffic Engineering)</text>
</g>
<g font-size="3.2" fill="#231f20">
<text x="72.5" y="173.9">1200</text>
<text x="75.2" y="170">a</text>
<text x="81.5" y="173.9">2000</text>
<text x="84.1" y="170">b</text>
<text x="92.2" y="173.9">16</text>
<text x="93.2" y="170">c</text>
<text x="100.2" y="173.9">32</text>
<text x="101.1" y="170">d</text>
<text x="108.3" y="173.9">120</text>
<text x="110.1" y="170">e</text>
<text x="116.6" y="173.9">750</text>
<text x="118.8" y="170">f</text>
<text x="124.7" y="173.9">800</text>
<text x="126.4" y="170">g</text>
<text x="134.5" y="173.9">30</text>
<text x="135.4" y="170">h</text>
<text x="142.6" y="173.9">150</text>
<text x="144.7" y="170">r</text>
<text x="58.5" y="178.2">SIZE B</text>
<text x="58.6" y="174.3">SIZE A</text>
<text x="72.5" y="177.8">1500</text>
<text x="81.5" y="177.8">2400</text>
<text x="92.2" y="177.8">20</text>
<text x="100.2" y="177.8">40</text>
<text x="108.3" y="177.8">144</text>
<text x="116.6" y="177.8">900</text>
<text x="123.8" y="177.8">1000</text>
<text x="134.5" y="177.8">36</text>
<text x="142.6" y="177.8">175</text>
</g>
<text font-size="3" fill="#231f20" x="131.5" y="22.9">r</text>
<text font-size="2.5" fill="#231f20" x="181.4" y="279.6">Page 2 of 2</text>
</svg>
